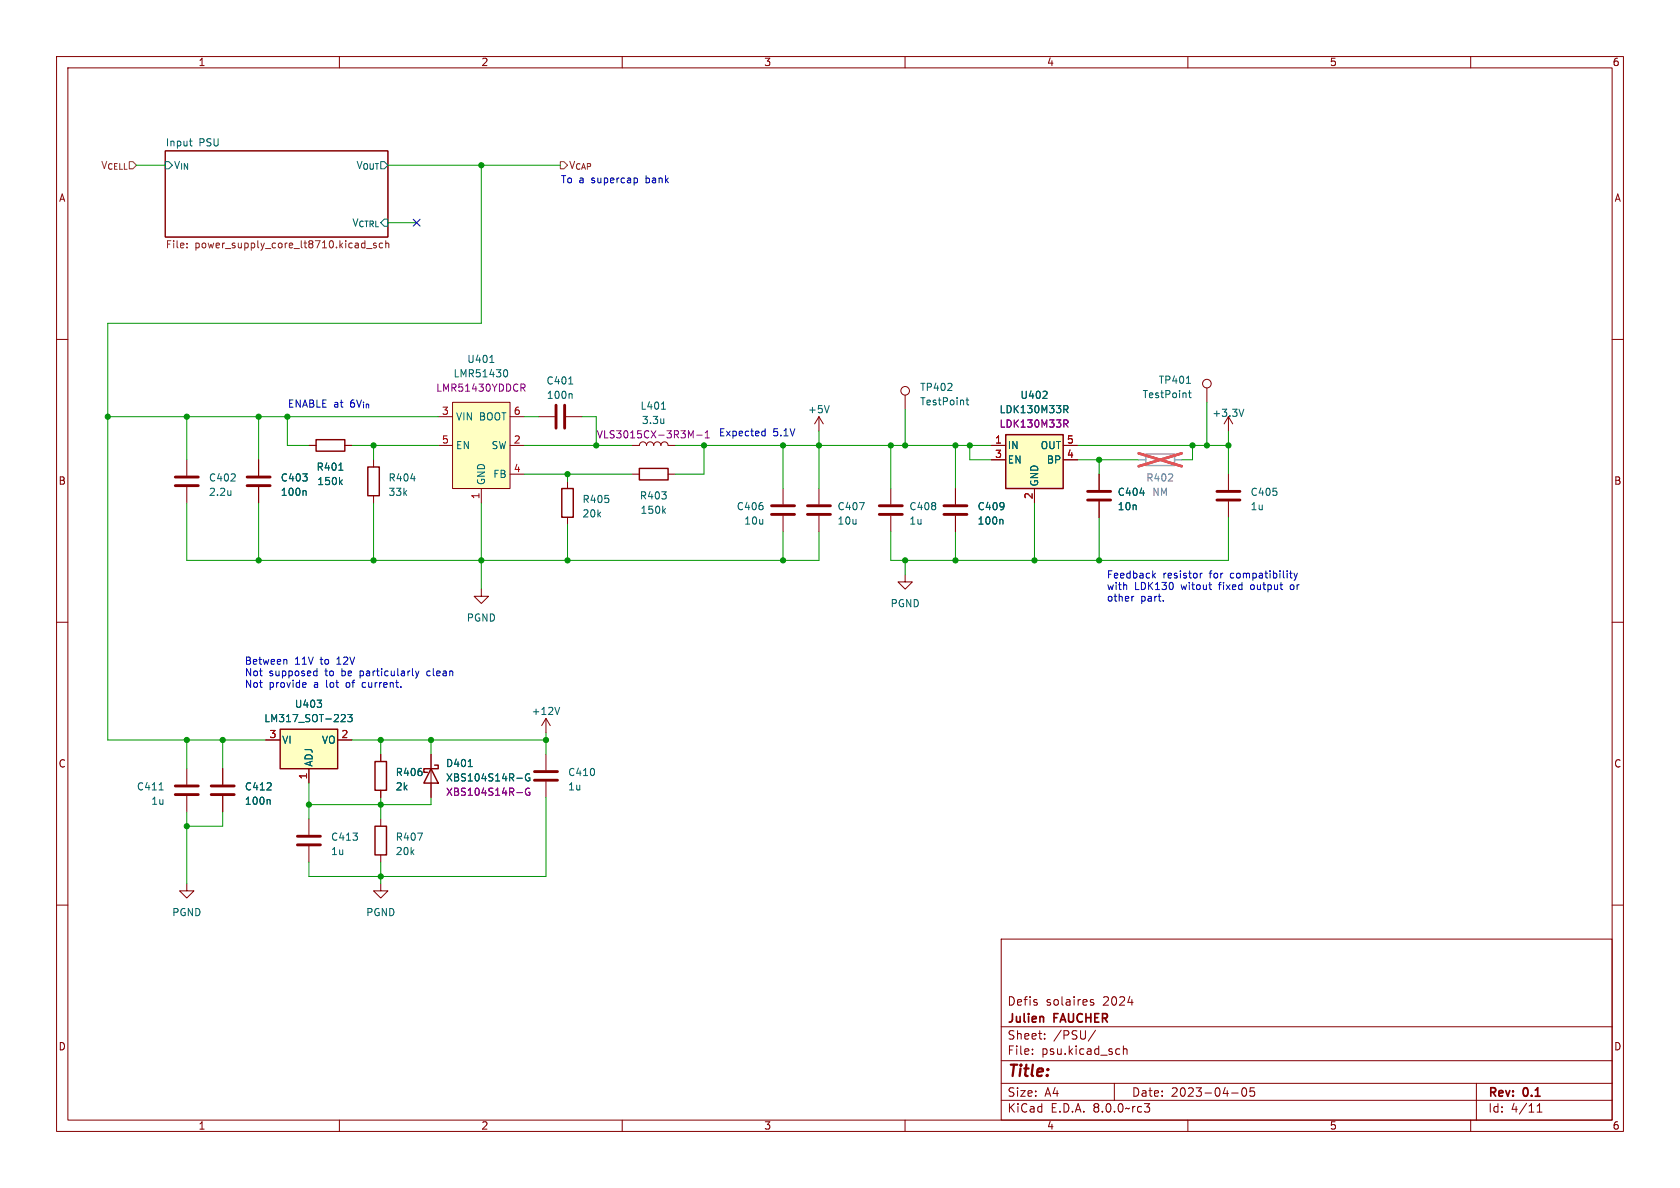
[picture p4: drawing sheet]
<svg xmlns="http://www.w3.org/2000/svg" width="297mm" height="210mm" viewBox="0 0 297 210" stroke-linecap="round" stroke-linejoin="round" font-family="sans-serif">
<g fill="none" stroke="#840000" stroke-width=".18">
<path d="M10 10h277v190h-277zM12 12h273v186h-273zM60 10v2M110 10v2M160 10v2M210 10v2M260 10v2M29.2 26.7h39.4v15.2h-39.4zM10 60h2M285 60h2M100.3 85.1v1.3M100.3 91.4v1.3"/>
<path d="M144.8 86.4v2.8M144.8 91.2v2.8M10 110h2M285 110h2M10 160h2M67.3 156.2v1.3h1.3l-1.3 1.3-1.3-1.3h1.3M285 160h2M177 166h108v32h-108zM193.3 176.8l-.3-.1-.3 .2 .1 .2 .5 .2v.3h-.6M60 198v2M110 198v2M160 198v2"/>
<path d="M177 194.5h108M177 191.5h108M177 187.5h108M177 181.5h108M182.5 186.3v.1M182.5 185.5v.1M184.7 183.6v.1M184.7 182.8v.1M193.7 182.1l-1.3 2M197 191.5v3M197.8 185.4l.2 .1M198 186.3l-.2 .1"/>
<path d="M198.6 184.9v1.5M198.6 185.5l.2-.1 .4 .1v.9M202.3 195.1h.9l-.5 .6 .5 .1v.5l-.2 .3h-.5M210 198v2M217.7 193.2h1.2M219.7 192.4l.2-.1a.81 .81 0 0 1 .6 .6 .81 .81 0 0 1-.3 .8l-.2 .1a.81 .81 0 0 1-.3-1.4zM221.7 192.3h-.7v.7l.2-.1h.5l.1 .3-.1 .5-.2 .1-.5-.1M260 198v2M261 191.5v6.5M271.7 196.6h.9M271.7 195.5l.5-.4v1.5"/>
</g>
<path d="M29.2 28.6h.6l.7 .6-.7 .6h-.6zM33.5 24.9h.5M33.7 25.7l.3 .1M151.9 88.8h.9l-.6 1.3" fill="none" stroke="#006464" stroke-width=".18"/>
<path d="M33.1 43.7v.1M33.1 43v.2M64.4 43h.1M64.5 42.5v1.3M64.5 43.8h-.1M64.8 43.9h1M66.5 43h-.3l-.2 .2 .1 .1 .4 .2v.3h-.5M67.7 43h-.4l-.3 .2 .2 .6h.5M68.2 43.1l.2-.1h.3v.8M68.2 42.5v1.3" fill="none" stroke="#725600" stroke-width=".18"/>
<path d="M99.3 86.4h2v5h-2z" fill="none" stroke="#840000" stroke-width=".25"/>
<path d="M142.7 90.9h4.1M142.7 89.4h4.1" fill="none" stroke="#840000" stroke-width=".51"/>
<path d="M49.5 128.9h10.2v7h-10.2z" fill="#ffffc2"/>
<path d="M49.5 128.9h10.2v7h-10.2z" fill="none" stroke="#840000" stroke-width=".25"/>
<g fill="none" stroke="#840000" stroke-width=".18">
<path d="M95.2 73.7h2.8M100.1 73.7h2.8M160 69.9v2.5M45.7 81.3v2.8M45.7 86.1v2.8M85.1 104.1v1.3h1.3l-1.3 1.3-1.3-1.3h1.3M33 135.9v2.8M39.4 135.9v2.8M47 130.8h2.5M54.6 135.9v2.5M59.7 130.8h2.5M96.5 127l-.7 1.3"/>
<path d="M96.5 127v2.5M96.5 133.4v2.7M96.5 138.2v2.8M96.5 127l.8 1.3M33 156.2v1.3h1.3l-1.3 1.3-1.3-1.3h1.3M33 140.7v2.8M39.4 140.7v2.8"/>
<circle cx="160" cy="69.1" r=".76"/>
</g>
<path d="M100.5 67.9h.8M101 69.6l.1 .2v.6M170.8 70.7h.5M171 70.3v1.1l.3 .2M53.9 86.7l.2 .2v.7M28.1 139.6h.8M56.1 123.8h.7l-.4 .5M56.8 124.4v.5M60.5 126.3l.4 .1 .2 .3-.8 .9h.8M61.5 126.3h.8l-.5 .5 .4 .1v.6l-.2 .1-.5-.1M98.9 125l-.4 1.3M47.6 141.3l.2 .2v.7" fill="none" stroke="#006464" stroke-width=".18"/>
<path d="M98.3 71.6v4.1M99.8 71.6v4.1M43.7 85.9h4.1M43.7 84.3h4.1M31 138.9h4.1M37.3 138.9h4.1M94.5 137.9h4.1M94.5 136.4h4.1M31 140.5h4.1M37.3 140.5h4.1" fill="none" stroke="#840000" stroke-width=".51"/>
<path d="M80 71.1h10.2v15.3h-10.2z" fill="#ffffc2"/>
<g fill="none" stroke="#840000" stroke-width=".18">
<path d="M54.6 78.7h1.3M61 78.7h1.2M77.5 78.7h2.5M77.5 73.7h2.5M80 71.1h10.2v15.3h-10.2zM90.2 78.7h2.5M90.2 73.7h2.5M111.8 78.7h1.2a.64 .64 0 0 1 .7-.6 .64 .64 0 0 1 .6 .6 .64 .64 0 0 1 .6-.6 .64 .64 0 0 1 .7 .6 .64 .64 0 0 1 .6-.6 .64 .64 0 0 1 .6 .6 .64 .64 0 0 1 .7-.6 .64 .64 0 0 1 .6 .6h1.3M213.4 68.6v2.5M217.2 73.7v2.5M217.2 73.7l-.8 1.2M217.2 73.7l.7 1.2"/>
<path d="M33 81.3v2.8M33 86.1v2.8M66 81.3v1.3M66 87.6v1.3M85.1 86.4v2.5M90.2 83.8h2.5M111.8 83.8h1.2M118.1 83.8h1.3M138.4 86.4v2.8M138.4 91.2v2.8M157.5 86.4v2.8M157.5 91.2v2.8"/>
<path d="M168.9 86.4v2.8M168.9 91.2v2.8M217.2 83.8v2.8M217.2 88.6v2.8M160 101.6v1.3h1.3l-1.3 1.2-1.3-1.2h1.3"/>
<circle cx="213.4" cy="67.8" r=".76"/>
</g>
<g fill="none" stroke="#006464" stroke-width=".18">
<path d="M86.6 64.1h.7M89.2 65.4l.1-.1a.68 .68 0 0 1 .5 .7 .68 .68 0 0 1-.5 .6h-.1M116.9 72.3h.8M117.4 74v.9M117.4 74.8h-.1M209.7 67.8h.8M210.1 69.5h.5M210.3 69v1.1l.3 .2M219.9 72.3l-.4 1.3M40.8 86.7v.9M40.8 87.5h.1M59.9 83.1h.7"/>
<path d="M60.1 85.2l.4 .5M60.5 84.8l-.5 .5M72.6 84.6h.8M117.3 90.3l.4 .4M117.7 89.9l-.5 .5M177.1 91.8l.2 .2v.7"/>
</g>
<path d="M92.1 67.9h.5l.2 .2-.1 .4-.6 .1M92.4 68.6l.4 .6M122.1 77.1l.5-1v1.3M123.2 76.9h.9M124.7 77.4h.7M124.7 76.5l.3-.4v1.3" fill="none" stroke="#840084" stroke-width=".18"/>
<path d="M31 85.9h4.1M31 84.3h4.1M136.4 90.9h4.1M136.4 89.4h4.1M155.4 90.9h4.1M155.4 89.4h4.1M166.9 90.9h4M166.9 89.4h4M215.1 88.4h4.1M215.1 86.9h4.1" fill="none" stroke="#840000" stroke-width=".51"/>
<path d="M202.6 80.3h5v2h-5z" fill="none" stroke="#a1a1a1" stroke-width=".25"/>
<path d="M201.3 81.3h1.3M207.6 81.3h1.3" fill="none" stroke="#a1a1a1" stroke-width=".18"/>
<path d="M201.3 80.1l7.6 2.3M208.9 80.1l-7.6 2.3" fill="none" stroke="#e75356" stroke-width=".46"/>
<path d="M55.9 77.7h5.1v2.1h-5.1zM65 82.6h2.1v5h-2.1zM113 82.8h5.1v2h-5.1z" fill="none" stroke="#840000" stroke-width=".25"/>
<path d="M177.8 76.8h10.2v9.6h-10.2z" fill="#ffffc2"/>
<path d="M177.8 76.8h10.2v9.6h-10.2zM66.3 134.6h2v5.1h-2zM76.2 135.9l1.3 2.5h-2.6zM76.8 135.3h.7v.6h-2.6v.6h.7M66.3 146.1h2v5h-2z" fill="none" stroke="#840000" stroke-width=".25"/>
<g fill="none" stroke="#840000" stroke-width=".18">
<path d="M54.6 78.7h1.3M61 78.7h1.2M144.8 73.7l-.8 1.2M144.8 73.7v2.5M144.8 73.7l.7 1.2M175.3 78.7h2.5M188 78.7h2.5M45.7 81.3v2.8M45.7 86.1v2.8M168.9 86.4v2.8M168.9 91.2v2.8M175.3 81.3h2.5"/>
<path d="M182.9 86.4v2.5M188 81.3h2.5M194.3 83.8v2.8M194.3 88.6v2.8M39.4 135.9v2.8M47 130.8h2.5M54.6 135.9v2.5M59.7 130.8h2.5M67.3 133.4v1.2M67.3 139.7v1.3M76.2 133.4v7.6M39.4 140.7v2.8"/>
<path d="M54.6 144.8v2.8M54.6 149.6v2.8M67.3 144.8v1.3M67.3 151.1v1.3"/>
</g>
<g fill="none" stroke="#006464" stroke-width=".18">
<path d="M146.6 71.7l-.4 1.3M184.3 70.4h.8M185.1 69.3v.4M188.1 71.7h.5l.2 .2-.1 .4-.6 .1M188.4 72.4l.4 .6M53.9 86.7l.2 .2v.7M59.9 83.1h.7M60.1 85.2l.4 .5M60.5 84.8l-.5 .5M177.1 91.8l.2 .2v.7M201.5 87.2h.8M56.1 123.8h.7l-.4 .5"/>
<path d="M56.8 124.4v.5M60.5 126.3l.4 .1 .2 .3-.8 .9h.8M61.5 126.3h.8l-.5 .5 .4 .1v.6l-.2 .1-.5-.1M82.8 135.5h.7M91.4 137.6h.9M93.6 136.8a.59 .59 0 0 0-.7 .6 .59 .59 0 0 0 .7 .6l.1-.5h-.3M47.6 141.3l.2 .2v.7M73.8 147.3h.9l-.6 1.2"/>
</g>
<path d="M188.1 74.2h.5l.2 .3-.1 .3-.6 .1M188.4 74.9l.4 .6M93.6 139.4a.59 .59 0 0 0-.7 .6 .59 .59 0 0 0 .7 .5l.1-.4h-.3M91.4 140.1h.9" fill="none" stroke="#840084" stroke-width=".18"/>
<path d="M192.3 88.4h4M192.3 86.9h4M52.6 149.4h4M52.6 147.8h4" fill="none" stroke="#840000" stroke-width=".51"/>
<path d="M99.1 28.6h.6l.6 .6-.6 .6h-.6z" fill="none" stroke="#725600" stroke-width=".18"/>
<g fill="none" stroke="#0000c2" stroke-width=".18">
<path d="M112.5 31.5l.2 .2v.4l-.2 .2M134.8 77h.5M134.8 76.3h.5M135.3 75.8v1.3M50.5 116.6l.2 .2v.6M55.7 118.6l.3 .1M56 118.2v1.3M56 119.4l-.3 .1M73.5 118.6l.3 .9M73.8 119.5l-.3 .4M74.1 118.6l-.3 .9M75.7 118.6l-.2 .3v.3l.2 .3"/>
<path d="M200.5 105.4l-.3 .1M203.9 101.7l.4 .5M204.3 101.3l-.5 .5M205.7 106.1v.2M212.2 101.3v.9M212.6 101.3l-.4 .3M213.7 103.4h.5M214.1 104.2h.1M228 101.3h.5M228.2 100.9v1.1l.3 .2M228.2 103.4l-.1 .2 .1 .6M228.8 101.3l.3 .9"/>
<path d="M229.1 102.2l-.3 .4M229.4 101.3l-.3 .9M53.7 120.7h.3l.1 .3-.6 .1M54 121.4l-.3 .1M64.3 120.7l-.3 .2v.4l.3 .2"/>
</g>
<g fill="none" stroke="#009600" stroke-width=".18">
<path d="M24.1 29.2h5.1M68.6 29.2h30.5M68.6 39.4h5.1M85.1 29.2v28h-66.1v73.6h28M19 73.7h58.5M33 73.7v7.6M45.7 73.7v7.6M50.8 73.7v5h3.8M62.2 78.7h15.3M66 78.7v2.6M92.7 73.7h2.5M92.7 78.7h19.1"/>
<path d="M102.9 73.7h2.5v5M119.4 78.7h55.9M124.5 78.7v5.1h-5.1M138.4 78.7v7.7M144.8 76.2v10.2M157.5 78.7v7.7M160 72.4v6.3M168.9 78.7v7.7M171.4 78.7v2.6h3.9M190.5 78.7h26.7M210.8 78.7v2.6h-1.9M213.4 71.1v7.6"/>
<path d="M217.2 76.2v7.6M33 88.9v10.2h111.8v-5.1M45.7 88.9v10.2M66 88.9v10.2M85.1 88.9v15.2M92.7 83.8h19.1M100.3 83.8v1.3M100.3 92.7v6.4M138.4 94v5.1M160 99.1v2.5M168.9 94v5.1M182.9 88.9v10.2"/>
<path d="M190.5 81.3h10.8M194.3 81.3v2.5M194.3 91.4v7.7M217.2 91.4v7.7h-59.7v-5.1M33 130.8v5.1M39.4 130.8v5.1M54.6 138.4v6.4M62.2 130.8h34.3M67.3 130.8v2.6M76.2 130.8v2.6M96.5 129.5v3.9M33 143.5v12.7"/>
<path d="M39.4 143.5v2.6h-6.4M67.3 141v3.8M67.3 152.4v3.8M76.2 141v1.2h-21.6M96.5 141v13.9h-41.9v-2.5"/>
</g>
<path d="M73.1 38.8l1.2 1.2M74.3 38.8l-1.2 1.2" fill="none" stroke="#000084" stroke-width=".18"/>
<path d="M201.3 81.3h1.3M207.6 81.3h1.3" fill="none" stroke="#a1a1a1" stroke-width=".18"/>
<path d="M201.3 80.1l7.6 2.3M208.9 80.1l-7.6 2.3" fill="none" stroke="#e75356" stroke-width=".46"/>
<g fill="#009600" stroke="#009600" stroke-width=".18">
<circle cx="33" cy="146.1" r=".46"/>
<circle cx="39.4" cy="130.8" r=".46"/>
<circle cx="33" cy="130.8" r=".46"/>
<circle cx="45.7" cy="99.1" r=".46"/>
<circle cx="160" cy="99.1" r=".46"/>
<circle cx="157.5" cy="78.7" r=".46"/>
<circle cx="168.9" cy="78.7" r=".46"/>
<circle cx="160" cy="78.7" r=".46"/>
<circle cx="138.4" cy="78.7" r=".46"/>
<circle cx="144.8" cy="78.7" r=".46"/>
<circle cx="138.4" cy="99.1" r=".46"/>
<circle cx="96.5" cy="130.8" r=".46"/>
<circle cx="124.5" cy="78.7" r=".46"/>
<circle cx="105.4" cy="78.7" r=".46"/>
<circle cx="100.3" cy="99.1" r=".46"/>
<circle cx="100.3" cy="83.8" r=".46"/>
<circle cx="85.1" cy="99.1" r=".46"/>
<circle cx="66" cy="78.7" r=".46"/>
<circle cx="66" cy="99.1" r=".46"/>
<circle cx="85.1" cy="29.2" r=".46"/>
<circle cx="19" cy="73.7" r=".46"/>
<circle cx="50.8" cy="73.7" r=".46"/>
<circle cx="45.7" cy="73.7" r=".46"/>
<circle cx="33" cy="73.7" r=".46"/>
<circle cx="76.2" cy="130.8" r=".46"/>
<circle cx="67.3" cy="130.8" r=".46"/>
<circle cx="67.3" cy="154.9" r=".46"/>
<circle cx="54.6" cy="142.2" r=".46"/>
<circle cx="67.3" cy="142.2" r=".46"/>
<circle cx="171.4" cy="78.7" r=".46"/>
<circle cx="168.9" cy="99.1" r=".46"/>
<circle cx="182.9" cy="99.1" r=".46"/>
<circle cx="194.3" cy="99.1" r=".46"/>
<circle cx="210.8" cy="78.7" r=".46"/>
<circle cx="217.2" cy="78.7" r=".46"/>
<circle cx="213.4" cy="78.7" r=".46"/>
<circle cx="194.3" cy="81.3" r=".46"/>
</g>
<text font-size="2.8" fill="#840000" x="178" y="190.9">Title:</text>
<g font-size="2.1" fill="#840000">
<text x="178" y="178">Defis</text>
<text x="184.9" y="178">solaires</text>
<text x="195" y="178">2024</text>
<text x="178" y="184">Sheet:</text>
<text x="178" y="181.2">Julien</text>
<text x="186.2" y="184">/PSU/</text>
<text x="186.4" y="181.2">FAUCHER</text>
<text x="178" y="186.7">File:</text>
<text x="184.1" y="186.7">psu.kicad_sch</text>
<text x="178" y="196.9">KiCad</text>
<text x="178" y="194.1">Size:</text>
<text x="184.7" y="194.1">A4</text>
<text x="185.7" y="196.9">E.D.A.</text>
<text x="193.3" y="196.9">8.0.0~rc3</text>
<text x="200" y="194.1">Date:</text>
<text x="207" y="194.1">2023-04-05</text>
<text x="263" y="194.3">Rev:</text>
<text x="263" y="196.9">Id:</text>
<text x="267.1" y="196.9">4/11</text>
<text x="269.4" y="194.3">0.1</text>
</g>
<g font-size="1.8" fill="#840000">
<text x="35" y="11.9">1</text>
<text x="85" y="11.9">2</text>
<text x="135" y="11.9">3</text>
<text x="185" y="11.9">4</text>
<text x="235" y="11.9">5</text>
<text x="285" y="11.9">6</text>
<text x="10.3" y="35.9">A</text>
<text x="285.3" y="35.9">A</text>
<text x="10.3" y="85.9">B</text>
<text x="285.3" y="85.9">B</text>
<text x="10.3" y="135.9">C</text>
<text x="285.3" y="135.9">C</text>
<text x="10.3" y="185.9">D</text>
<text x="285.3" y="185.9">D</text>
<text x="35" y="199.9">1</text>
<text x="85" y="199.9">2</text>
<text x="135" y="199.9">3</text>
<text x="185" y="199.9">4</text>
<text x="235" y="199.9">5</text>
<text x="285" y="199.9">6</text>
</g>
<g font-size="1.8" fill="#006464">
<text x="29.2" y="26">Input</text>
<text x="35.2" y="26">PSU</text>
<text x="30.7" y="30.1">V_{IN}</text>
<text x="62.9" y="30.1">V_{OUT}</text>
<text x="62.1" y="40.2">V_{CTRL}</text>
<text x="82.5" y="64.4">U401</text>
<text x="80.1" y="66.9">LMR51430</text>
<text x="96.5" y="68.2">C401</text>
<text x="96.6" y="70.7">100n</text>
<text x="162.6" y="69.3">TP402</text>
<text x="162.6" y="71.9">TestPoint</text>
<text x="180.3" y="70.7">U402</text>
<text x="201.9" y="70.6">TestPoint</text>
<text x="204.7" y="68">TP401</text>
<text x="80.5" y="74.5">VIN BOOT</text>
<text x="113.1" y="72.6">L401</text>
<text x="113.4" y="75.2">3.3u</text>
<text x="142.7" y="73.3">+5V</text>
<text x="176.6" y="73.3">LDK130M33R</text>
<text x="214.2" y="73.9">+3.3V</text>
<text x="55.9" y="83.4">R401</text>
<text x="80.5" y="79.6">EN</text>
<text x="86.8" y="79.6">SW</text>
<text x="178.1" y="79.6">IN</text>
<text x="178.1" y="82.1">EN</text>
<text x="183.9" y="79.6">OUT</text>
<text x="185" y="82.1">BP</text>
<text x="36.8" y="85.3">C402</text>
<text x="36.8" y="87.9">2.2u</text>
<text x="49.5" y="85.3">C403</text>
<text x="49.5" y="87.9">100n</text>
<text x="56" y="86">150k</text>
<text x="68.6" y="85.3">R404</text>
<text x="68.6" y="87.9">33k</text>
<text x="86" y="85.9" transform="rotate(-90 86 85.9)">GND</text>
<text x="87.1" y="84.7">FB</text>
<text x="102.9" y="89.1">R405</text>
<text x="113" y="88.5">R403</text>
<text x="183.7" y="86.1" transform="rotate(-90 183.7 86.1)">GND</text>
<text x="197.5" y="87.9">C404</text>
<text x="221" y="87.9">C405</text>
<text x="102.9" y="91.7">20k</text>
<text x="113.1" y="91">150k</text>
<text x="130.1" y="90.4">C406</text>
<text x="131.5" y="92.9">10u</text>
<text x="148" y="90.4">C407</text>
<text x="148" y="92.9">10u</text>
<text x="160.7" y="90.4">C408</text>
<text x="160.7" y="92.9">1u</text>
<text x="172.7" y="90.4">C409</text>
<text x="172.7" y="92.9">100n</text>
<text x="197.5" y="90.4">10n</text>
<text x="221" y="90.4">1u</text>
<text x="157.3" y="107.5">PGND</text>
<text x="82.4" y="110.1">PGND</text>
<text x="52" y="125.3">U403</text>
<text x="46.6" y="127.9">LM317_SOT-223</text>
<text x="49.8" y="131.7">VI</text>
<text x="56.8" y="131.7">VO</text>
<text x="93.9" y="126.6">+12V</text>
<text x="55.5" y="135.6" transform="rotate(-90 55.5 135.6)">ADJ</text>
<text x="69.9" y="137.4">R406</text>
<text x="78.7" y="135.8">D401</text>
<text x="100.3" y="137.4">C410</text>
<text x="24.1" y="139.9">C411</text>
<text x="26.6" y="142.5">1u</text>
<text x="43.2" y="139.9">C412</text>
<text x="43.2" y="142.5">100n</text>
<text x="69.9" y="139.9">2k</text>
<text x="78.7" y="138.3">XBS104S14R-G</text>
<text x="100.3" y="139.9">1u</text>
<text x="58.4" y="148.8">C413</text>
<text x="69.9" y="148.8">R407</text>
<text x="58.4" y="151.4">1u</text>
<text x="69.9" y="151.4">20k</text>
<text x="30.3" y="162.2">PGND</text>
<text x="64.6" y="162.2">PGND</text>
</g>
<g font-size="1.8" fill="#725600">
<text x="17.7" y="30.1">V_{CELL}</text>
<text x="100.5" y="30.1">V_{CAP}</text>
<text x="29.2" y="44.2">File:</text>
<text x="34.4" y="44.2">power_supply_core_lt8710.kicad_sch</text>
</g>
<g font-size="1.8" fill="#0000c2">
<text x="99.1" y="32.7">To a</text>
<text x="104.7" y="32.7">supercap</text>
<text x="114.4" y="32.7">bank</text>
<text x="50.8" y="72.1">ENABLE at</text>
<text x="62" y="72.1">6V_{in}</text>
<text x="127" y="77.2">Expected</text>
<text x="136.6" y="77.2">5.1V</text>
<text x="195.6" y="102.3">Feedback</text>
<text x="195.6" y="104.4">with</text>
<text x="195.6" y="106.4">other</text>
<text x="200.6" y="104.4">LDK130</text>
<text x="201.6" y="106.4">part.</text>
<text x="205.6" y="102.3">resistor</text>
<text x="208.9" y="104.4">witout</text>
<text x="213.9" y="102.3">for</text>
<text x="215.8" y="104.4">fixed</text>
<text x="217.8" y="102.3">compatibility</text>
<text x="221.6" y="104.4">output</text>
<text x="228.8" y="104.4">or</text>
<text x="43.2" y="117.6">Between</text>
<text x="43.2" y="119.6">Not</text>
<text x="47.6" y="119.6">supposed</text>
<text x="52.1" y="117.6">11V</text>
<text x="56.8" y="117.6">to</text>
<text x="57.6" y="119.6">to</text>
<text x="59.8" y="117.6">12V</text>
<text x="60.7" y="119.6">be</text>
<text x="64.1" y="119.6">particularly</text>
<text x="76.1" y="119.6">clean</text>
<text x="43.2" y="121.7">Not</text>
<text x="47.6" y="121.7">provide</text>
<text x="55.6" y="121.7">a</text>
<text x="57.9" y="121.7">lot</text>
<text x="61.7" y="121.7">of</text>
<text x="64.7" y="121.7">current.</text>
</g>
<g font-size="1.8" fill="#840084">
<text x="77" y="69.4">LMR51430YDDCR</text>
<text x="105.4" y="77.7">VLS3015CX-3R3M-1</text>
<text x="176.6" y="75.8">LDK130M33R</text>
<text x="78.7" y="140.9">XBS104S14R-G</text>
</g>
<g font-size="1.8" fill="#a90000">
<text x="78" y="73.4">3</text>
<text x="90.7" y="73.4">6</text>
<text x="78" y="78.5">5</text>
<text x="90.7" y="78.5">2</text>
<text x="90.7" y="83.6">4</text>
<text x="175.8" y="78.5">1</text>
<text x="175.8" y="81">3</text>
<text x="188.5" y="81">4</text>
<text x="188.5" y="78.5">5</text>
<text x="84.8" y="88.3" transform="rotate(-90 84.8 88.3)">1</text>
<text x="182.6" y="88.3" transform="rotate(-90 182.6 88.3)">2</text>
<text x="47.6" y="130.6">3</text>
<text x="60.3" y="130.6">2</text>
<text x="54.4" y="137.9" transform="rotate(-90 54.4 137.9)">1</text>
</g>
<g font-size="1.8" fill="#989898">
<text x="202.6" y="85.3">R402</text>
<text x="203.6" y="87.9">NM</text>
</g>
</svg>
